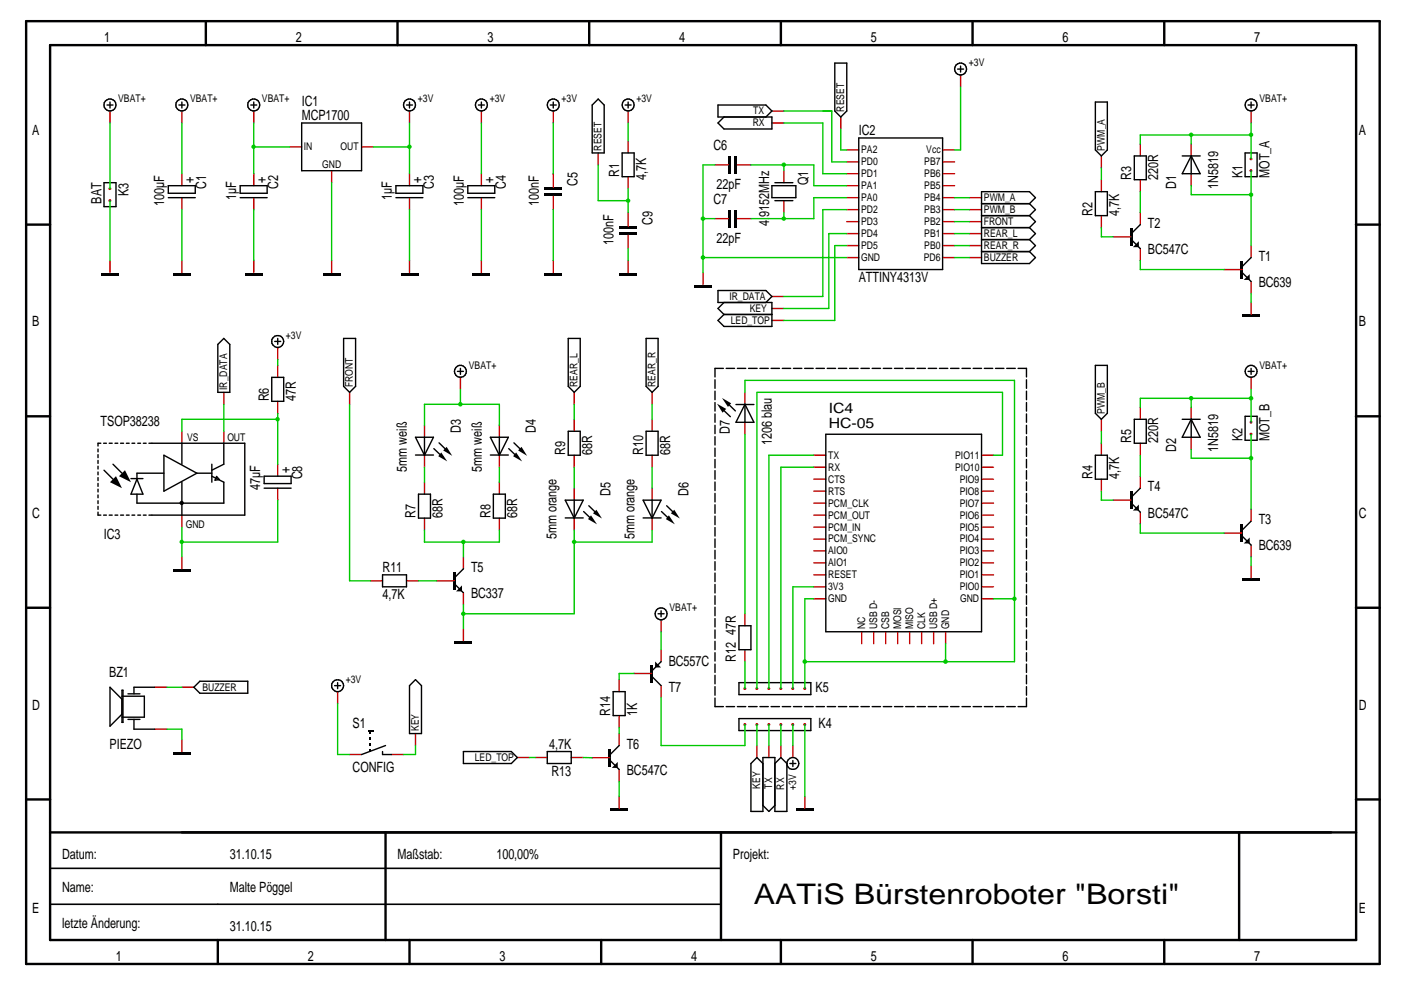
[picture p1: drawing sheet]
<svg xmlns="http://www.w3.org/2000/svg" width="297mm" height="210mm" viewBox="0 0 297 210" stroke-linecap="round" stroke-linejoin="round" font-family="sans-serif">
<g fill="none" stroke="#000001" stroke-width=".3">
<path d="M153.4 78.1h-1.8v1.8M154 78.1h1.7M156.3 78.1h1.8M158.7 78.1h1.8M161.1 78.1h1.8M163.5 78.1h1.8M165.9 78.1h1.7M168.2 78.1h1.8M170.6 78.1h1.8M173 78.1h1.8M175.4 78.1h1.8M177.8 78.1h1.7"/>
<path d="M180.1 78.1h1.8M182.5 78.1h1.8M184.9 78.1h1.8M187.3 78.1h1.8M189.6 78.1h1.8M192 78.1h1.8M194.4 78.1h1.8M196.8 78.1h1.8M199.2 78.1h1.8M201.5 78.1h1.8M204 78.1h1.7M206.3 78.1h1.8"/>
<path d="M208.7 78.1h1.8M211.1 78.1h1.7M213.4 78.1h1.9M215.9 78.1h1.7v1.8M47.5 94v4.4M151.6 80.5v1.8M151.6 82.9v1.9M151.6 85.3v1.9M151.6 87.8v1.7M151.6 90.2v1.7M151.6 92.6v1.8M151.6 95v1.8"/>
<path d="M151.6 97.4v1.8M151.6 99.8v1.8M217.6 80.5v1.8M217.6 82.9v1.9M217.6 85.3v1.9M217.6 87.8v1.7M217.6 90.2v1.7M217.6 92.6v1.8M217.6 95v1.8M217.6 97.4v1.8M217.6 99.8v1.8M151.6 102.2v1.8"/>
<path d="M151.6 104.6v1.8M151.6 107v1.8M151.6 109.4v1.9M151.6 111.8v1.9M151.6 114.3v1.8M151.6 116.7v1.8M151.6 119.1v1.8M217.6 102.2v1.8M217.6 104.6v1.8M217.6 107v1.8M217.6 109.4v1.9M217.6 111.8v1.9"/>
<path d="M217.6 114.3v1.8M217.6 116.7v1.8M217.6 119.1v1.8M151.6 121.5v1.8M151.6 123.9v1.8M151.6 126.3v1.8M151.6 128.7v1.9M151.6 131.1v1.8M151.6 133.6v1.7M151.6 136v1.8M151.6 138.4v1.8M217.6 121.5v1.8"/>
<path d="M217.6 123.9v1.8M217.6 126.3v1.8M217.6 128.7v1.9M217.6 131.1v1.8M217.6 133.6v1.7M217.6 136v1.8M217.6 138.4v1.8M151.6 148v1.8h1.8M151.6 140.8v1.8M151.6 143.2v1.8M151.6 145.6v1.8M154 149.8h1.7"/>
<path d="M156.3 149.8h1.8M158.7 149.8h1.8M161.1 149.8h1.8M163.5 149.8h1.8M165.9 149.8h1.7M168.2 149.8h1.8M170.6 149.8h1.8M173 149.8h1.8M175.4 149.8h1.8M177.8 149.8h1.7M180.1 149.8h1.8M182.5 149.8h1.8"/>
<path d="M184.9 149.8h1.8M187.3 149.8h1.8M189.6 149.8h1.8M192 149.8h1.8M194.4 149.8h1.8M196.8 149.8h1.8M199.2 149.8h1.8M201.5 149.8h1.8M204 149.8h1.7M206.3 149.8h1.8M208.7 149.8h1.8M211.1 149.8h1.7"/>
<path d="M213.4 149.8h1.9M217.6 140.8v1.8M217.6 143.2v1.8M217.6 145.6v1.8M217.6 148v1.8h-1.7"/>
</g>
<path d="M131.3 57.8h3.8v.6h-3.8z" fill-rule="evenodd" fill="#000001"/>
<path d="M133.2 55.2v2.6" fill="none" stroke="#c80000" stroke-width=".3"/>
<g fill="#000001">
<path d="M131.3 49.2h3.8v.7h-3.8z" fill-rule="evenodd"/>
<path d="M131.3 48h3.8v.6h-3.8z" fill-rule="evenodd"/>
</g>
<path d="M126.8 32.4v2.6M133.2 23.5v2.6M178.3 24.8v2.5M133.2 45.1v2.9M133.2 49.9v2.8M113.5 160.6h2.5M121.1 160.6h2.6" fill="none" stroke="#c80000" stroke-width=".3"/>
<g fill="none" stroke="#000001" stroke-width=".3">
<path d="M177 13.4h2.5v10.1l-1.2 1.3-1.3-1.3zM125.6 22.3l1.2-1.3 1.3 1.3v10.1h-2.5zM132.5 22.3h1.3M133.2 21.6v1.3M116 159.3h5.1v2.6h-5.1z"/>
<circle cx="133.2" cy="22.2" r="1.27"/>
</g>
<path d="M129.4 171.4h3.8v.6h-3.8z" fill-rule="evenodd" fill="#000001"/>
<path d="M131.3 168.9v2.5" fill="none" stroke="#c80000" stroke-width=".3"/>
<path d="M129.1 158.7h.5v3.8h-.5z" fill-rule="evenodd" fill="#000001"/>
<path d="M131.3 155.5v2.6M125.5 160.7h3.8M131.3 163.2v2.5" fill="none" stroke="#c80000" stroke-width=".3"/>
<path d="M129.7 162.8l1.3-1.3v1.3z" fill="#000001"/>
<g fill="none" stroke="#000001" stroke-width=".3">
<path d="M70.9 145.4h1.3M71.6 144.7v1.3M81.1 159.3v.7h1.9M81.7 158.1l-5 1.9M86.8 145.4l1.3-1.3 1.3 1.3v10.1h-2.6zM131.3 158.1l-1.9 1.9M129.4 161.2l1.9 2"/>
<circle cx="71.6" cy="145.4" r="1.27"/>
</g>
<path d="M71.6 146.6v2.6M74.1 160h2.6M83 160h2.6M88.1 155.5v2.6" fill="none" stroke="#c80000" stroke-width=".3"/>
<g fill="#000001">
<path d="M77.9 154.7h1.3v.4h-1.3z" fill-rule="evenodd"/>
<path d="M78.4 154.9h.3v.6h-.3z" fill-rule="evenodd"/>
<path d="M78.4 156.2h.3v.6h-.3z" fill-rule="evenodd"/>
<path d="M78.4 157.4h.3v.7h-.3z" fill-rule="evenodd"/>
<path d="M78.4 158.7h.3v.6h-.3z" fill-rule="evenodd"/>
<path d="M138 140.9h.5v3.8h-.5z" fill-rule="evenodd"/>
</g>
<path d="M140.2 137.8v2.5M134.4 142.8h3.8M140.2 145.4v2.5" fill="none" stroke="#c80000" stroke-width=".3"/>
<path d="M138.3 143.5l1.9 1.9M140.2 140.3l-1.9 1.9" fill="none" stroke="#000001" stroke-width=".3"/>
<path d="M138.9 140.3l1.3 1.2h-1.3z" fill="#000001"/>
<path d="M163.7 67.9h2.5M157.9 83.2v2.5M157.9 89.5v2.6M90 102.2v2.6M90 109.9v2.5M140.2 131.4v2.5M131.3 144.1v2.5M131.3 151.7v2.6M109.7 160.6h2.5" fill="none" stroke="#c80000" stroke-width=".3"/>
<g fill="none" stroke="#000001" stroke-width=".3">
<path d="M152.2 67.9l1.3-1.2h10.2v2.5h-10.2zM88.7 104.8h2.6v5.1h-2.6zM139.5 130.1h1.3M140.2 129.5v1.3M98.3 159.3h10.1l1.3 1.3-1.3 1.3h-10.1zM130 146.6h2.5v5.1h-2.5z"/>
<circle cx="140.2" cy="130.1" r="1.27"/>
</g>
<path d="M152 85.6l2 1.1-.8 .8z" fill="#000001"/>
<path d="M152.9 86.5l2 1.8" fill="none" stroke="#000001" stroke-width=".3"/>
<path d="M153.1 84.4l1.9 1.1-.7 .8z" fill="#000001"/>
<g fill="none" stroke="#000001" stroke-width=".3">
<path d="M154 85.3l1.9 1.8M156 85.8h3.8M157.9 85.7l1.9 3.8h-3.8zM157.9 85.7v3.8M56 103.5h5.7M56 101h5.7v1.5h-5.7zM156.7 132.7h2.5v5.1h-2.5zM167.5 161.9h1.2M168.1 161.2v1.3"/>
<circle cx="168.1" cy="161.9" r="1.26"/>
</g>
<path d="M58.9 98.4v2.6M58.9 103.5v2.5M157.9 130.1v2.6M157.9 137.8v2.5M168.1 158.1v2.5" fill="none" stroke="#c80000" stroke-width=".3"/>
<path d="M168.7 171.4h3.8v.6h-3.8z" fill-rule="evenodd" fill="#000001"/>
<path d="M170.6 168.9v2.5" fill="none" stroke="#c80000" stroke-width=".3"/>
<g fill="#c80000">
<circle cx="157.9" cy="146" r=".32"/>
<circle cx="160.5" cy="146" r=".32"/>
<circle cx="163" cy="146" r=".32"/>
<circle cx="165.5" cy="146" r=".32"/>
<circle cx="168.1" cy="146" r=".32"/>
<circle cx="170.6" cy="146" r=".32"/>
</g>
<path d="M156.7 144.7h15.2v2.6h-15.2z" fill="none" stroke="#000001" stroke-width=".3"/>
<g fill="#c80000">
<circle cx="157.9" cy="153.6" r=".32"/>
<circle cx="160.5" cy="153.6" r=".32"/>
<circle cx="163" cy="153.6" r=".32"/>
<circle cx="165.5" cy="153.6" r=".32"/>
<circle cx="168.1" cy="153.6" r=".32"/>
<circle cx="170.6" cy="153.6" r=".32"/>
</g>
<path d="M156.7 152.4h15.2v2.5h-15.2z" fill="none" stroke="#000001" stroke-width=".3"/>
<path d="M100.2 57.8h3.8v.6h-3.8z" fill-rule="evenodd" fill="#000001"/>
<path d="M86.8 23.5v2.6M102.1 23.5v2.6M102.1 55.2v2.6" fill="none" stroke="#c80000" stroke-width=".3"/>
<g fill="none" stroke="#000001" stroke-width=".3">
<path d="M86.2 22.3h1.3M86.8 21.6v1.3M101.4 22.3h1.3M102.1 21.6v1.3"/>
<circle cx="86.8" cy="22.2" r="1.27"/>
<circle cx="102.1" cy="22.2" r="1.27"/>
</g>
<path d="M84.9 57.8h3.8v.6h-3.8z" fill-rule="evenodd" fill="#000001"/>
<path d="M86.8 55.2v2.6" fill="none" stroke="#c80000" stroke-width=".3"/>
<path d="M68.4 57.8h3.8v.6h-3.8z" fill-rule="evenodd" fill="#000001"/>
<path d="M70.3 55.2v2.6" fill="none" stroke="#c80000" stroke-width=".3"/>
<path d="M51.9 57.8h3.8v.6h-3.8z" fill-rule="evenodd" fill="#000001"/>
<path d="M203.7 15.9v2.6M53.8 23.5v2.6M53.8 36.8v2.6M61.4 31.2h2.6M70.3 36.2v2.5M76.7 31.2h2.5M86.8 36.8v2.6M117.3 23.5v2.6M53.8 41.9v2.5M53.8 55.2v2.6M86.8 41.9v2.5M58.9 73.7v2.5" fill="none" stroke="#c80000" stroke-width=".3"/>
<g fill="none" stroke="#000001" stroke-width=".3">
<path d="M203 14.6h1.3M203.7 14v1.3M50.9 39.4h5.7v1.6h-5.7zM53.2 22.3h1.2M53.8 21.6v1.3M64 26.1h12.7v10.1h-12.7zM83.9 39.4h5.8v1.6h-5.8zM116.7 22.3h1.2M117.3 21.6v1.3M50.9 41.9h5.7M83.9 41.9h5.8M58.2 72.4h1.3"/>
<path d="M58.9 71.8v1.2"/>
<circle cx="203.6" cy="14.6" r="1.27"/>
<circle cx="53.8" cy="22.2" r="1.27"/>
<circle cx="117.3" cy="22.3" r="1.27"/>
<circle cx="58.9" cy="72.4" r="1.27"/>
</g>
<g fill="#c80000">
<circle cx="23.3" cy="42.5" r=".32"/>
<circle cx="23.3" cy="40" r=".32"/>
</g>
<path d="M22.1 38.7h2.5v5.1h-2.5z" fill="none" stroke="#000001" stroke-width=".3"/>
<path d="M21.4 57.8h3.8v.6h-3.8z" fill-rule="evenodd" fill="#000001"/>
<path d="M23.3 23.5v2.6M241.8 30.5v2.6M241.8 38.1v2.5M23.3 55.2v2.6M163.7 62.9h2.5M47.5 83.2v2.5M241.8 86.4v2.5M241.8 94v2.5M265.3 80v2.5" fill="none" stroke="#c80000" stroke-width=".3"/>
<g fill="none" stroke="#000001" stroke-width=".3">
<path d="M22.7 22.3h1.3M23.3 21.6v1.3M240.5 33.1h2.5v5h-2.5zM46.2 73l1.3-1.2 1.2 1.2v10.2h-2.5zM152.2 61.6h10.2l1.3 1.3-1.3 1.2h-10.2zM264.6 78.7h1.3M265.3 78.1v1.3M240.5 88.9h2.5v5.1h-2.5z"/>
<circle cx="23.3" cy="22.2" r="1.27"/>
<circle cx="265.3" cy="78.7" r="1.26"/>
</g>
<path d="M36.7 120.6h3.8v.6h-3.8z" fill-rule="evenodd" fill="#000001"/>
<path d="M58.9 77.5v2.5M38.6 91.4v2.6M47.5 91.4v2.6M58.9 85.1v2.5M38.6 109.2v2.6M38.6 118.1v2.5" fill="none" stroke="#c80000" stroke-width=".3"/>
<path d="M24 98.4l1.9 1.9M57.6 80h2.6v5.1h-2.6zM27.8 101.5h2.5M29 101.6l1.3 3.2h-2.5z" fill="none" stroke="#000001" stroke-width=".3"/>
<path d="M25.2 101l1.3-1.3 1.3 2.5z" fill="#000001"/>
<path d="M22.1 99.7l1.9 1.9" fill="none" stroke="#000001" stroke-width=".3"/>
<path d="M23.3 102.2l1.3-1.2 1.3 2.5z" fill="#000001"/>
<path d="M45.9 101l.6 .7-.9 .1z" fill="none" stroke="#000001" stroke-width=".3"/>
<circle cx="38.5" cy="106.6" r=".46" fill="#000001"/>
<g fill="none" stroke="#000001" stroke-width=".3">
<path d="M208.1 53.3h10.2l1.2 1.3-1.2 1.3h-10.2zM152.2 65.4l1.3-1.3h10.2v2.6h-10.2zM20.8 95.2v.6M20.8 96.4v.6M20.8 97.6v.7M20.8 98.8v.6M21.4 94h-.6v.6M22 94h.6M23.2 94h.6M24.4 94h.6M25.6 94h.6M26.8 94h.6"/>
<path d="M28 94h.6M29.2 94h.6M30.4 94h.6M31.6 94h20.3v15.2h-20.3M34.8 96.5l6.9 3.8-6.9 3.8zM38.6 94v4.4M44.9 98.4v3.8M47.5 98.4l-2.6 1.3M20.8 100.1v.6M20.8 101.3v.6M20.8 102.5v.6M20.8 103.7v.6"/>
<path d="M20.8 104.9v.6M20.8 106.2v.6M20.8 107.4v.6M20.8 108.6v.6h.6M22 109.2h.6M23.2 109.2h.6M24.4 109.2h.6M25.6 109.2h.6M26.8 109.2h.6M28 109.2h.6M29.2 109.2h.6M30.4 109.2h.6"/>
<path d="M34.8 100.3h-5.8v1.3M38.6 102.2v7M41.7 100.3h3.2M44.9 101l2.6 1.2v4.5h-18.5v-1.9M42.4 144.4h10.1v2.6h-10.1l-1.3-1.3z"/>
</g>
<path d="M205.6 54.6h2.5M163.7 65.4h2.5M38.6 145.7h2.5" fill="none" stroke="#c80000" stroke-width=".3"/>
<path d="M36.7 159.3h3.8v.7h-3.8z" fill-rule="evenodd" fill="#000001"/>
<path d="M205.6 52.1h2.5M205.6 49.5h2.5M205.6 47h2.5M74.1 83.2v2.5M97.6 80v2.5M121.7 83.2v2.5M138.3 83.2v2.5M78.6 123.1h2.5M86.2 123.1h2.5M32.8 154.6h2.6M32.8 145.7h2.6M38.6 156.8v2.5" fill="none" stroke="#c80000" stroke-width=".3"/>
<g fill="none" stroke="#000001" stroke-width=".3">
<path d="M208.1 50.8h10.2M208.1 48.3h10.2M218.3 48.3l1.2-1.3-1.2-1.3h-10.2v7.6h10.2l1.2-1.2-1.2-1.3M218.3 48.3l1.2 1.2-1.2 1.3M72.9 71.8h2.5v10.1l-1.3 1.3-1.2-1.3zM97 78.7h1.3M97.6 78.1v1.3M120.5 71.8h2.5v10.1l-1.3 1.3-1.2-1.3zM137 71.8h2.5v10.1l-1.2 1.3-1.3-1.3zM81.1 121.9h5.1v2.5h-5.1zM25.9 147.6h4.7v4.5h-4.7M25.9 146.3h.2v6.9h-.2z"/>
<path d="M25.9 148.3l-2.6-2.6v8.3l2.6-2.6M27.1 152.5h2.6M27.1 147.1h2.6M28.4 152.5v2.1h4.4M32.8 145.7h-4.4v1.4"/>
<circle cx="97.6" cy="78.7" r="1.26"/>
</g>
<path d="M96.3 135.8h3.9v.7h-3.9z" fill-rule="evenodd" fill="#000001"/>
<path d="M98.3 133.3v2.5" fill="none" stroke="#c80000" stroke-width=".3"/>
<path d="M96.1 121.2h.5v3.9h-.5z" fill-rule="evenodd" fill="#000001"/>
<path d="M98.3 118.1v2.5M92.5 123.1h3.8M98.3 125.7v2.5" fill="none" stroke="#c80000" stroke-width=".3"/>
<path d="M96.7 125.4l1.3-1.3v1.3z" fill="#000001"/>
<path d="M120.5 91.4h2.5v5.1h-2.5zM137 91.4h2.5v5.1h-2.5zM104.6 104.8h2.5v5.1h-2.5zM96.3 123.8l2 1.9M98.3 120.6l-2 1.9" fill="none" stroke="#000001" stroke-width=".3"/>
<path d="M121.7 88.9v2.5M121.7 96.5v2.6M138.3 88.9v2.5M138.3 96.5v2.6M105.9 102.2v2.6M105.9 109.9v2.5M138.3 103.5v2.5M138.3 109.9v2.5" fill="none" stroke="#c80000" stroke-width=".3"/>
<path d="M143 108.1l1.1 1.8-1.9-1.1z" fill="#000001"/>
<path d="M141.3 107.2l1.9 1.9" fill="none" stroke="#000001" stroke-width=".3"/>
<path d="M141.8 109.3l1.3 1.9-1.9-1.1z" fill="#000001"/>
<path d="M136.4 109.8h3.8M136.4 106h3.8l-1.9 3.9zM138.3 106v3.9M140.2 108.5l2 1.8" fill="none" stroke="#000001" stroke-width=".3"/>
<path d="M121.7 103.5v2.5M121.7 109.9v2.5" fill="none" stroke="#c80000" stroke-width=".3"/>
<path d="M126.4 108.1l1.2 1.8-1.9-1.1z" fill="#000001"/>
<path d="M124.8 107.2l1.9 1.9" fill="none" stroke="#000001" stroke-width=".3"/>
<path d="M125.3 109.3l1.3 1.9-1.9-1.1z" fill="#000001"/>
<path d="M119.8 109.8h3.9M119.8 106h3.9l-2 3.9zM121.7 106v3.9M123.7 108.5l1.9 1.8" fill="none" stroke="#000001" stroke-width=".3"/>
<path d="M105.9 90.2v2.5M105.9 96.5v2.6" fill="none" stroke="#c80000" stroke-width=".3"/>
<path d="M110.6 94.7l1.2 1.9-1.9-1.1z" fill="#000001"/>
<path d="M109 93.9l1.8 1.8" fill="none" stroke="#000001" stroke-width=".3"/>
<path d="M109.4 95.9l1.3 1.9-1.9-1.1z" fill="#000001"/>
<path d="M104 96.5h3.8M104 92.7h3.8l-1.9 3.8zM105.9 92.7v3.8M107.9 95.1l1.9 1.8" fill="none" stroke="#000001" stroke-width=".3"/>
<path d="M90 90.2v2.5M90 96.5v2.6" fill="none" stroke="#c80000" stroke-width=".3"/>
<path d="M94.7 94.7l1.2 1.9-1.9-1.1z" fill="#000001"/>
<path d="M93.1 93.9l1.9 1.8" fill="none" stroke="#000001" stroke-width=".3"/>
<path d="M93.6 95.9l1.2 1.9-1.9-1.1z" fill="#000001"/>
<path d="M131.9 32.4h2.5v5.1h-2.5zM153.5 24.8l-1.3 1.3 1.3 1.2h10.2v-2.5h-11.5v-2.5h10.2l1.3 1.2-1.3 1.3M208.1 40.6h10.2l1.2 1.3-1.2 1.3 1.2 1.2-1.2 1.3h-10.2zM208.1 43.2h10.2M88.1 96.5h3.8M88.1 92.7h3.8l-1.9 3.8zM90 92.7v3.8M92 95.1l1.9 1.8M175.1 92.1h33v41.8h-33zM161.8 161.9l-1.3-1.3-1.3 1.3v10.1h2.6v-11.4h2.5v11.4h2.5v-10.1l-1.2-1.3-1.3 1.3M161.8 170.8l1.2 1.2 1.3-1.2" fill="none" stroke="#000001" stroke-width=".3"/>
<g fill="none" stroke="#c80000" stroke-width=".3">
<path d="M133.2 29.9v2.5M133.2 37.5v2.5M163.7 23.5h2.5M163.7 26.1h2.5M205.6 44.4h2.5M205.6 41.9h2.5M172.5 96.5h2.6M172.5 99.1h2.6M208.1 96.5h2.5M208.1 99.1h2.5M172.5 101.6h2.6M172.5 104.1h2.6"/>
<path d="M172.5 106.7h2.6M172.5 109.2h2.6M172.5 111.8h2.6M172.5 114.3h2.6M172.5 116.8h2.6M172.5 119.3h2.6M208.1 101.6h2.5M208.1 104.1h2.5M208.1 106.7h2.5M208.1 109.2h2.5M208.1 111.8h2.5M208.1 114.3h2.5"/>
<path d="M208.1 116.8h2.5M208.1 119.3h2.5M172.5 121.9h2.6M172.5 124.4h2.6M172.5 127h2.6M182.7 133.9v2.6M185.2 133.9v2.6M187.8 133.9v2.6M190.3 133.9v2.6M192.9 133.9v2.6M195.4 133.9v2.6M197.9 133.9v2.6"/>
<path d="M200.5 133.9v2.6M208.1 121.9h2.5M208.1 124.4h2.5M208.1 127h2.5M160.5 158.1v2.5M163 158.1v2.5M165.6 158.1v2.5"/>
</g>
<path d="M147.1 60.3h3.9v.7h-3.9z" fill-rule="evenodd" fill="#000001"/>
<path d="M149.1 57.8v2.5" fill="none" stroke="#c80000" stroke-width=".3"/>
<g fill="#000001">
<path d="M115.4 41h3.8v.6h-3.8z" fill-rule="evenodd"/>
<path d="M115.4 39.7h3.8v.6h-3.8z" fill-rule="evenodd"/>
</g>
<path d="M117.3 36.8v2.9M117.3 41.6v2.8" fill="none" stroke="#c80000" stroke-width=".3"/>
<path d="M115.4 57.8h3.8v.6h-3.8z" fill-rule="evenodd" fill="#000001"/>
<path d="M117.3 55.2v2.6" fill="none" stroke="#c80000" stroke-width=".3"/>
<path d="M36.7 57.8h3.8v.6h-3.8z" fill-rule="evenodd" fill="#000001"/>
<path d="M38.6 23.5v2.6M38.6 36.8v2.6M102.1 36.8v2.6M38.6 41.9v2.5M38.6 55.2v2.6M102.1 41.9v2.5" fill="none" stroke="#c80000" stroke-width=".3"/>
<g fill="none" stroke="#000001" stroke-width=".3">
<path d="M35.7 39.4h5.7v1.6h-5.7zM37.9 22.3h1.3M38.6 21.6v1.3M99.2 39.4h5.7v1.6h-5.7zM35.7 41.9h5.7M99.2 41.9h5.7"/>
<circle cx="38.6" cy="22.2" r="1.27"/>
</g>
<g fill="#000001">
<path d="M155.7 44.4h.6v3.9h-.6z" fill-rule="evenodd"/>
<path d="M154.4 44.4h.7v3.9h-.7z" fill-rule="evenodd"/>
</g>
<path d="M151.6 46.4h2.8M156.3 46.4h2.9" fill="none" stroke="#c80000" stroke-width=".3"/>
<g fill="#000001">
<path d="M155.7 33.1h.6v3.7h-.6z" fill-rule="evenodd"/>
<path d="M154.4 33.1h.7v3.7h-.7z" fill-rule="evenodd"/>
</g>
<g fill="none" stroke="#c80000" stroke-width=".3">
<path d="M151.6 35h2.8M156.3 35h2.9M166.2 36.2v2.5M179.5 31.8h2.6M179.5 34.3h2.6M179.5 36.8h2.6M179.5 39.4h2.6M199.9 31.8h2.5M199.9 34.3h2.5M199.9 36.8h2.5M199.9 39.4h2.5M166.2 42.5v2.6"/>
<path d="M179.5 41.9h2.6M179.5 44.4h2.6M179.5 47h2.6M179.5 49.5h2.6M179.5 52.1h2.6M179.5 54.6h2.6M199.9 41.9h2.5M199.9 44.4h2.5M199.9 47h2.5M199.9 49.5h2.5M199.9 52.1h2.5M199.9 54.6h2.5"/>
<path d="M233.5 88.9v2.5M252.6 86.4v2.5M252.6 92.7v2.5"/>
</g>
<path d="M163.7 39.4h5v2.5h-5zM164.3 38.7h3.8M182.1 29.3h17.8v27.8h-17.8zM164.3 42.5h3.8M232.2 77.5h2.6v10.1l-1.3 1.3-1.3-1.3zM250.7 88.9h3.8M252.6 88.9l1.9 3.8h-3.8zM252.6 88.9v3.8" fill="none" stroke="#000001" stroke-width=".3"/>
<g fill="#c80000">
<circle cx="265.2" cy="92.1" r=".32"/>
<circle cx="265.2" cy="89.5" r=".32"/>
</g>
<path d="M232.2 96.5h2.6v5.1h-2.6zM264 88.3h2.5v5h-2.5z" fill="none" stroke="#000001" stroke-width=".3"/>
<path d="M233.5 94v2.5M233.5 101.6v2.5" fill="none" stroke="#c80000" stroke-width=".3"/>
<path d="M263.4 122.5h3.8v.6h-3.8z" fill-rule="evenodd" fill="#000001"/>
<path d="M265.3 120v2.5" fill="none" stroke="#c80000" stroke-width=".3"/>
<path d="M239.6 104.1h.5v3.8h-.5z" fill-rule="evenodd" fill="#000001"/>
<path d="M236 106h3.8M241.8 101v2.5M241.8 108.6v2.5" fill="none" stroke="#c80000" stroke-width=".3"/>
<path d="M240.2 108.2l1.3-1.2v1.2z" fill="#000001"/>
<path d="M239.9 106.7l1.9 1.9M241.8 103.5l-1.9 1.9" fill="none" stroke="#000001" stroke-width=".3"/>
<path d="M263.1 111.1h.5v3.8h-.5z" fill-rule="evenodd" fill="#000001"/>
<path d="M259.5 113h3.9M265.3 107.9v2.6M265.3 115.6v2.5" fill="none" stroke="#c80000" stroke-width=".3"/>
<path d="M263.7 115.2l1.3-1.2v1.2z" fill="#000001"/>
<g fill="none" stroke="#000001" stroke-width=".3">
<path d="M232.2 21.6h2.6v10.2l-1.3 1.3-1.3-1.3zM250.7 33.1h3.8M252.6 33.1l1.9 3.7h-3.8zM252.6 33.1v3.7M264.6 22.3h1.3M265.3 21.6v1.3M263.4 113.7l1.9 1.9M265.3 110.5l-1.9 1.9"/>
<circle cx="265.3" cy="22.2" r="1.27"/>
</g>
<path d="M233.5 33.1v2.5M252.6 30.5v2.6M252.6 36.8v2.6M265.3 23.5v2.6" fill="none" stroke="#c80000" stroke-width=".3"/>
<g fill="#c80000">
<circle cx="265.2" cy="36.2" r=".32"/>
<circle cx="265.2" cy="33.7" r=".32"/>
</g>
<path d="M264 32.4h2.5v5.1h-2.5zM232.2 40.6h2.6v5.1h-2.6z" fill="none" stroke="#000001" stroke-width=".3"/>
<path d="M233.5 38.1v2.5M233.5 45.7v2.6" fill="none" stroke="#c80000" stroke-width=".3"/>
<path d="M263.4 66.7h3.8v.6h-3.8z" fill-rule="evenodd" fill="#000001"/>
<path d="M265.3 64.1v2.6" fill="none" stroke="#c80000" stroke-width=".3"/>
<path d="M239.6 48.3h.5v3.8h-.5z" fill-rule="evenodd" fill="#000001"/>
<path d="M236 50.2h3.8M241.8 45.1v2.5M241.8 52.7v2.5" fill="none" stroke="#c80000" stroke-width=".3"/>
<path d="M240.2 52.4l1.3-1.3v1.3z" fill="#000001"/>
<path d="M239.9 50.8l1.9 1.9M241.8 47.6l-1.9 1.9" fill="none" stroke="#000001" stroke-width=".3"/>
<path d="M263.1 55.2h.5v3.9h-.5z" fill-rule="evenodd" fill="#000001"/>
<path d="M259.5 57.1h3.9M265.3 52.1v2.5M265.3 59.7v2.5" fill="none" stroke="#c80000" stroke-width=".3"/>
<path d="M263.7 59.4l1.3-1.3v1.3z" fill="#000001"/>
<path d="M263.4 57.8l1.9 1.9M265.3 54.6l-1.9 1.9" fill="none" stroke="#000001" stroke-width=".3"/>
<g fill="none" stroke="#000001" stroke-width=".51">
<path d="M5.5 4.5h287v199.9h-287zM10.6 9.6h276.9v189.7h-276.9zM43.6 4.5v5.1M84.3 4.5v5.1M124.9 4.5v5.1M165.6 4.5v5.1M206.2 4.5v5.1M246.8 4.5v5.1M5.5 47.6h5.1M287.5 47.6h5.1M5.5 88.3h5.1M287.5 88.3h5.1"/>
<path d="M5.5 128.9h5.1M287.5 128.9h5.1M5.5 169.5h5.1M10.6 176.5h276.9M81.7 176.5v22.8M152.9 176.5v22.8M262.7 176.5v22.8M287.5 169.5h5.1M46.2 199.3v5.1M86.8 199.3v5.1M127.5 199.3v5.1M165.6 199.3v5.1"/>
<path d="M206.2 199.3v5.1M246.8 199.3v5.1"/>
</g>
<path d="M10.6 184.1h142.3M10.6 191.7h142.3" fill="none" stroke="#000001" stroke-width=".34"/>
<path d="M179.5 52.1h-2.5v15.8h-10.8M157.9 92.1v38M105.9 112.4v2.5M131.3 154.3v1.2M134.4 142.8h-3.1v1.3M140.2 147.9v10.2h17.7v-4.5M112.2 160.6h1.3M123.7 160.6l1.8 .1" fill="none" stroke="#00c800" stroke-width=".3"/>
<circle cx="98.2" cy="114.9" r=".48" fill="#00c800"/>
<g fill="none" stroke="#00c800" stroke-width=".3">
<path d="M233.5 48.3v1.9h2.5M90 99.1v3.1M105.9 99.1v3.1M121.7 99.1v4.4M138.3 99.1v4.4M157.9 83.2v-2.6h57.2v46.4M172.5 96.5h-9.5v49.5M172.5 99.1h-6.9v46.9M210.6 96.5h2v-13.3h-52.1v62.8M90 112.4v2.5h15.9M98.3 114.9v3.2M233.5 104.1v1.9h2.5"/>
<path d="M172.5 124.4h-4.4v21.6M157.9 140.3v5.7"/>
</g>
<g fill="#00c800">
<circle cx="215.1" cy="127" r=".48"/>
<circle cx="170.6" cy="140.3" r=".49"/>
</g>
<path d="M172.5 127h-1.9v13.3" fill="none" stroke="#00c800" stroke-width=".3"/>
<circle cx="200.5" cy="140.3" r=".49" fill="#00c800"/>
<path d="M102.1 26.1v10.7M117.3 26.1v10.7M133.2 26.1v3.8M200.5 136.5v3.8M210.6 127h4.5v13.3h-44.5v5.7M71.6 149.2v10.8h2.5M168.1 153.6v4.5" fill="none" stroke="#00c800" stroke-width=".3"/>
<circle cx="86.8" cy="31.1" r=".48" fill="#00c800"/>
<path d="M203.7 18.5v13.3h-1.3M79.2 31.2h7.6M86.8 26.1v10.7M58.9 76.2v1.3" fill="none" stroke="#00c800" stroke-width=".3"/>
<circle cx="133.2" cy="42.5" r=".48" fill="#00c800"/>
<path d="M126.8 35v7.5h6.4M178.3 27.3v4.5h1.2M133.2 40v5.1M179.5 44.4h-5v18.5h-8.3M241.8 40.6v4.5M47.5 85.7v5.7M241.8 96.5v4.5" fill="none" stroke="#00c800" stroke-width=".3"/>
<circle cx="58.8" cy="88.9" r=".48" fill="#00c800"/>
<g fill="none" stroke="#00c800" stroke-width=".3">
<path d="M166.2 23.5h10.2v10.8h3.1M166.2 26.1h8.3v10.7h5M179.5 49.5h-3.8v15.9h-9.5M202.4 54.6h3.2M202.4 47h3.2M202.4 49.5h3.2M202.4 52.1h3.2M58.9 87.6v10.8M58.9 88.9h-20.3v2.5M74.1 85.7v37.4h4.5M121.7 85.7v3.2M138.3 85.7v3.2"/>
<path d="M88.7 123.1h3.8M35.4 145.7h3.2M88.1 158.1v1.9h-2.5M160.5 153.6v4.5M163 153.6v4.5M165.6 153.6v4.5"/>
</g>
<circle cx="265.2" cy="84.4" r=".49" fill="#00c800"/>
<path d="M265.3 84.5v5" fill="none" stroke="#00c800" stroke-width=".3"/>
<circle cx="265.2" cy="28.6" r=".48" fill="#00c800"/>
<path d="M265.3 28.6v5.1M140.2 133.9v3.9" fill="none" stroke="#00c800" stroke-width=".3"/>
<circle cx="97.6" cy="85.7" r=".49" fill="#00c800"/>
<path d="M90 90.2v-4.5h15.9v4.5M97.6 82.5v3.2" fill="none" stroke="#00c800" stroke-width=".3"/>
<circle cx="53.8" cy="31.1" r=".46" fill="#00c800"/>
<path d="M23.3 26.1v13.9M53.8 26.1v10.7M53.8 31.2h7.6M241.8 84.5v1.9" fill="none" stroke="#00c800" stroke-width=".3"/>
<circle cx="252.5" cy="84.4" r=".49" fill="#00c800"/>
<path d="M252.6 84.5v1.9M265.3 82.5v2h-23.5" fill="none" stroke="#00c800" stroke-width=".3"/>
<circle cx="252.5" cy="28.6" r=".48" fill="#00c800"/>
<path d="M38.6 26.1v10.7M252.6 28.6v1.9M265.3 26.1v2.5h-23.5v1.9" fill="none" stroke="#00c800" stroke-width=".3"/>
<circle cx="166.2" cy="46.4" r=".48" fill="#00c800"/>
<path d="M166.2 45.1v1.3M179.5 41.9h-7v4.5h-13.3" fill="none" stroke="#00c800" stroke-width=".3"/>
<circle cx="166.2" cy="34.9" r=".48" fill="#00c800"/>
<path d="M159.2 35h13.3v4.4h7M166.2 35v1.2M202.4 44.4h3.2M233.5 91.4v2.6" fill="none" stroke="#00c800" stroke-width=".3"/>
<circle cx="265.2" cy="97.1" r=".49" fill="#00c800"/>
<path d="M233.5 35.6v2.5M133.2 52.7v2.5M202.4 41.9h3.2M252.6 95.2v2h12.7M265.3 92.1v15.8M138.3 112.4v2.5M241.8 111.1v1.9h17.7M131.3 165.7v3.2" fill="none" stroke="#00c800" stroke-width=".3"/>
<circle cx="121.7" cy="114.9" r=".48" fill="#00c800"/>
<path d="M70.3 38.7v16.5M23.3 42.5v12.7M53.8 44.4v10.8M86.8 44.4v10.8M102.1 44.4v10.8M117.3 44.4v10.8M58.9 106v8.9M121.7 112.4v17.7M121.7 114.9h16.6M170.6 153.6v15.3" fill="none" stroke="#00c800" stroke-width=".3"/>
<circle cx="38.5" cy="114.9" r=".46" fill="#00c800"/>
<path d="M38.6 111.8v6.3M38.6 114.9h20.3M35.4 154.6h3.2v2.2" fill="none" stroke="#00c800" stroke-width=".3"/>
<circle cx="98.2" cy="130.1" r=".48" fill="#00c800"/>
<path d="M98.3 128.2v5.1M98.3 130.1h23.4" fill="none" stroke="#00c800" stroke-width=".3"/>
<circle cx="149" cy="54.6" r=".49" fill="#00c800"/>
<path d="M151.6 35h-2.5v19.6h30.4M149.1 46.4h2.5" fill="none" stroke="#00c800" stroke-width=".3"/>
<circle cx="149" cy="46.4" r=".48" fill="#00c800"/>
<path d="M38.6 44.4v10.8M149.1 54.6v3.2M265.3 62.2v1.9M265.3 118.1v1.9" fill="none" stroke="#00c800" stroke-width=".3"/>
<circle cx="265.2" cy="41.3" r=".48" fill="#00c800"/>
<path d="M252.6 39.4v1.9h12.7M265.3 36.2v15.9M241.8 55.2v1.9h17.7" fill="none" stroke="#00c800" stroke-width=".3"/>
<text font-size="6" fill="#000001" x="159.8" y="191.7">AATiS Bürstenroboter &quot;Borsti&quot;</text>
<g font-size="3" fill="#000001">
<text x="22.1" y="8.9">1</text>
<text x="62.7" y="8.9">2</text>
<text x="103.3" y="8.9">3</text>
<text x="144" y="8.9">4</text>
<text x="184.6" y="8.9">5</text>
<text x="225.3" y="8.9">6</text>
<text x="265.9" y="8.9">7</text>
<text x="64" y="22.4">IC1</text>
<text x="6.8" y="28.6">A</text>
<text x="64" y="25.4">MCP1700</text>
<text x="182.1" y="28.6">IC2</text>
<text x="288.1" y="28.6">A</text>
<text x="151.3" y="31.8">C6</text>
<text x="27.2" y="41.5" transform="rotate(-90 27.2 41.5)">K3</text>
<text x="41.2" y="38.8" transform="rotate(-90 41.2 38.8)">+</text>
<text x="43.7" y="40.1" transform="rotate(-90 43.7 40.1)">C1</text>
<text x="56.4" y="38.8" transform="rotate(-90 56.4 38.8)">+</text>
<text x="59" y="40.1" transform="rotate(-90 59 40.1)">C2</text>
<text x="89.4" y="38.8" transform="rotate(-90 89.4 38.8)">+</text>
<text x="92" y="40.1" transform="rotate(-90 92 40.1)">C3</text>
<text x="104.7" y="38.8" transform="rotate(-90 104.7 38.8)">+</text>
<text x="107.2" y="40.1" transform="rotate(-90 107.2 40.1)">C4</text>
<text x="122.5" y="39.5" transform="rotate(-90 122.5 39.5)">C5</text>
<text x="131.3" y="37.5" transform="rotate(-90 131.3 37.5)">R1</text>
<text x="137" y="38.1" transform="rotate(-90 137 38.1)">4,7K</text>
<text x="151.9" y="40">22pF</text>
<text x="171.4" y="39.2" transform="rotate(-90 171.4 39.2)">Q1</text>
<text x="239.9" y="38.1" transform="rotate(-90 239.9 38.1)">R3</text>
<text x="245.6" y="38.1" transform="rotate(-90 245.6 38.1)">220R</text>
<text x="249.4" y="40" transform="rotate(-90 249.4 40)">D1</text>
<text x="258.3" y="40" transform="rotate(-90 258.3 40)">1N5819</text>
<text x="263.4" y="37.7" transform="rotate(-90 263.4 37.7)">K1</text>
<text x="269.2" y="37.7" transform="rotate(-90 269.2 37.7)">MOT_A</text>
<text x="21.5" y="43.2" transform="rotate(-90 21.5 43.2)">BAT</text>
<text x="34.8" y="43.6" transform="rotate(-90 34.8 43.6)">100µF</text>
<text x="50.1" y="42.4" transform="rotate(-90 50.1 42.4)">1µF</text>
<text x="83.1" y="42.4" transform="rotate(-90 83.1 42.4)">1µF</text>
<text x="98.3" y="43.6" transform="rotate(-90 98.3 43.6)">100µF</text>
<text x="114.2" y="43.6" transform="rotate(-90 114.2 43.6)">100nF</text>
<text x="138.3" y="47.7" transform="rotate(-90 138.3 47.7)">C9</text>
<text x="151.3" y="43.2">C7</text>
<text x="163.1" y="47.8" transform="rotate(-90 163.1 47.8)">4,9152MHz</text>
<text x="231.6" y="45.7" transform="rotate(-90 231.6 45.7)">R2</text>
<text x="237.3" y="45.7" transform="rotate(-90 237.3 45.7)">4,7K</text>
<text x="130.1" y="51.9" transform="rotate(-90 130.1 51.9)">100nF</text>
<text x="151.9" y="51.4">22pF</text>
<text x="243.4" y="48.3">T2</text>
<text x="243.4" y="53.9">BC547C</text>
<text x="182.1" y="59.7">ATTINY4313V</text>
<text x="266.9" y="55.3">T1</text>
<text x="266.9" y="60.9">BC639</text>
<text x="6.8" y="69.2">B</text>
<text x="288.1" y="69.2">B</text>
<text x="57" y="85.1" transform="rotate(-90 57 85.1)">R6</text>
<text x="62.7" y="85.1" transform="rotate(-90 62.7 85.1)">47R</text>
<text x="175.7" y="87.6">IC4</text>
<text x="21.3" y="90.4">TSOP38238</text>
<text x="97.7" y="91.8" transform="rotate(-90 97.7 91.8)">D3</text>
<text x="113.6" y="91.8" transform="rotate(-90 113.6 91.8)">D4</text>
<text x="154.8" y="92" transform="rotate(-90 154.8 92)">D7</text>
<text x="163.7" y="94.3" transform="rotate(-90 163.7 94.3)">1206 blau</text>
<text x="175.7" y="90.8">HC-05</text>
<text x="239.9" y="94" transform="rotate(-90 239.9 94)">R5</text>
<text x="245.6" y="94" transform="rotate(-90 245.6 94)">220R</text>
<text x="249.4" y="95.9" transform="rotate(-90 249.4 95.9)">D2</text>
<text x="258.3" y="95.9" transform="rotate(-90 258.3 95.9)">1N5819</text>
<text x="263.4" y="93.6" transform="rotate(-90 263.4 93.6)">K2</text>
<text x="269.2" y="93.6" transform="rotate(-90 269.2 93.6)">MOT_B</text>
<text x="61.5" y="100.4" transform="rotate(-90 61.5 100.4)">+</text>
<text x="64" y="101.6" transform="rotate(-90 64 101.6)">C8</text>
<text x="86.3" y="100" transform="rotate(-90 86.3 100)">5mm weiß</text>
<text x="102.1" y="100" transform="rotate(-90 102.1 100)">5mm weiß</text>
<text x="119.8" y="96.5" transform="rotate(-90 119.8 96.5)">R9</text>
<text x="125.6" y="96.5" transform="rotate(-90 125.6 96.5)">68R</text>
<text x="136.4" y="96.5" transform="rotate(-90 136.4 96.5)">R10</text>
<text x="142.1" y="96.5" transform="rotate(-90 142.1 96.5)">68R</text>
<text x="231.6" y="101.6" transform="rotate(-90 231.6 101.6)">R4</text>
<text x="237.3" y="101.6" transform="rotate(-90 237.3 101.6)">4,7K</text>
<text x="55.2" y="103.9" transform="rotate(-90 55.2 103.9)">47µF</text>
<text x="129.5" y="105.1" transform="rotate(-90 129.5 105.1)">D5</text>
<text x="146" y="105.1" transform="rotate(-90 146 105.1)">D6</text>
<text x="243.4" y="104.1">T4</text>
<text x="6.8" y="109.9">C</text>
<text x="88.1" y="109.9" transform="rotate(-90 88.1 109.9)">R7</text>
<text x="93.8" y="109.9" transform="rotate(-90 93.8 109.9)">68R</text>
<text x="104" y="109.9" transform="rotate(-90 104 109.9)">R8</text>
<text x="109.7" y="109.9" transform="rotate(-90 109.7 109.9)">68R</text>
<text x="243.4" y="109.7">BC547C</text>
<text x="266.9" y="111.1">T3</text>
<text x="288.1" y="109.9">C</text>
<text x="22" y="114.4">IC3</text>
<text x="118" y="114.3" transform="rotate(-90 118 114.3)">5mm orange</text>
<text x="134.5" y="114.3" transform="rotate(-90 134.5 114.3)">5mm orange</text>
<text x="266.9" y="116.7">BC639</text>
<text x="81.1" y="121.2">R11</text>
<text x="99.9" y="121.3">T5</text>
<text x="81.1" y="127">4,7K</text>
<text x="99.9" y="126.9">BC337</text>
<text x="156" y="134.6" transform="rotate(-90 156 134.6)">47R</text>
<text x="23.2" y="143.6">BZ1</text>
<text x="141.8" y="141.1">BC557C</text>
<text x="156" y="140.3" transform="rotate(-90 156 140.3)">R12</text>
<text x="141.8" y="146.7">T7</text>
<text x="172.9" y="146.7">K5</text>
<text x="6.8" y="150.5">D</text>
<text x="74.8" y="154.3">S1</text>
<text x="129.4" y="151.7" transform="rotate(-90 129.4 151.7)">R14</text>
<text x="135.1" y="151.7" transform="rotate(-90 135.1 151.7)">1K</text>
<text x="173.6" y="154.3">K4</text>
<text x="288.1" y="150.5">D</text>
<text x="23.2" y="158.7">PIEZO</text>
<text x="116.5" y="158.8">4,7K</text>
<text x="132.9" y="158.7">T6</text>
<text x="74.8" y="163.8">CONFIG</text>
<text x="116.9" y="164.5">R13</text>
<text x="132.9" y="164.3">BC547C</text>
<text x="13.2" y="182.2">Datum:</text>
<text x="48.7" y="182.2">31.10.15</text>
<text x="84.3" y="182.2">Maßstab:</text>
<text x="105.2" y="182.2">100,00%</text>
<text x="155.4" y="182.2">Projekt:</text>
<text x="13.2" y="189.2">Name:</text>
<text x="48.7" y="189.2">Malte Pöggel</text>
<text x="6.8" y="193.6">E</text>
<text x="13.2" y="196.8">letzte Änderung:</text>
<text x="48.7" y="197.4">31.10.15</text>
<text x="288.1" y="193.6">E</text>
<text x="24.6" y="203.8">1</text>
<text x="65.2" y="203.8">2</text>
<text x="105.9" y="203.8">3</text>
<text x="146.5" y="203.8">4</text>
<text x="184.6" y="203.8">5</text>
<text x="225.3" y="203.8">6</text>
<text x="265.9" y="203.8">7</text>
</g>
<g font-size="2.2" fill="#000001">
<text x="205.4" y="14.1">+3V</text>
<text x="25.1" y="21.7">VBAT+</text>
<text x="40.3" y="21.7">VBAT+</text>
<text x="55.5" y="21.7">VBAT+</text>
<text x="88.6" y="21.7">+3V</text>
<text x="103.8" y="21.7">+3V</text>
<text x="119.1" y="21.7">+3V</text>
<text x="135" y="21.7">+3V</text>
<text x="179" y="23.7" transform="rotate(-90 179 23.7)">RESET</text>
<text x="267" y="21.7">VBAT+</text>
<text x="159.6" y="26.8">RX</text>
<text x="159.7" y="24.3">TX</text>
<text x="64.4" y="31.9">IN</text>
<text x="68.3" y="35.7">GND</text>
<text x="72.2" y="31.9">OUT</text>
<text x="127.5" y="31.9" transform="rotate(-90 127.5 31.9)">RESET</text>
<text x="182.6" y="35.1">PD0</text>
<text x="182.6" y="32.5">PA2</text>
<text x="196" y="35.1">PB7</text>
<text x="196.4" y="32.5">Vcc</text>
<text x="234.3" y="31.9" transform="rotate(-90 234.3 31.9)">PWM_A</text>
<text x="182.6" y="40.1">PA1</text>
<text x="182.6" y="37.6">PD1</text>
<text x="196" y="37.6">PB6</text>
<text x="196" y="40.1">PB5</text>
<text x="182.6" y="47.8">PD3</text>
<text x="182.6" y="45.2">PD2</text>
<text x="182.6" y="42.7">PA0</text>
<text x="196" y="42.7">PB4</text>
<text x="196" y="45.2">PB3</text>
<text x="196" y="47.8">PB2</text>
<text x="208.6" y="47.8">FRONT</text>
<text x="208.6" y="45.2">PWM_B</text>
<text x="208.6" y="42.7">PWM_A</text>
<text x="182.6" y="52.8">PD5</text>
<text x="182.6" y="50.3">PD4</text>
<text x="196" y="50.3">PB1</text>
<text x="196" y="52.8">PB0</text>
<text x="208.6" y="52.8">REAR_R</text>
<text x="208.6" y="50.3">REAR_L</text>
<text x="182.6" y="55.4">GND</text>
<text x="195.9" y="55.4">PD6</text>
<text x="208.6" y="55.4">BUZZER</text>
<text x="154.6" y="63.6">IR_DATA</text>
<text x="60.6" y="71.9">+3V</text>
<text x="154.9" y="68.7">LED_TOP</text>
<text x="159" y="66.2">KEY</text>
<text x="48.2" y="82.7" transform="rotate(-90 48.2 82.7)">IR_DATA</text>
<text x="74.8" y="82" transform="rotate(-90 74.8 82)">FRONT</text>
<text x="99.4" y="78.2">VBAT+</text>
<text x="122.5" y="82" transform="rotate(-90 122.5 82)">REAR_L</text>
<text x="139" y="82" transform="rotate(-90 139 82)">REAR_R</text>
<text x="267" y="78.2">VBAT+</text>
<text x="234.3" y="87.8" transform="rotate(-90 234.3 87.8)">PWM_B</text>
<text x="39.7" y="93.4">VS</text>
<text x="48.2" y="93.4">OUT</text>
<text x="175.6" y="99.8">RX</text>
<text x="175.6" y="97.2">TX</text>
<text x="202.5" y="97.2">PIO11</text>
<text x="202.5" y="99.8">PIO10</text>
<text x="175.6" y="107.4">PCM_CLK</text>
<text x="175.6" y="104.9">RTS</text>
<text x="175.6" y="102.3">CTS</text>
<text x="203.5" y="102.3">PIO9</text>
<text x="203.5" y="104.9">PIO8</text>
<text x="203.5" y="107.4">PIO7</text>
<text x="39.4" y="111.8">GND</text>
<text x="175.6" y="112.5">PCM_IN</text>
<text x="175.6" y="109.9">PCM_OUT</text>
<text x="203.5" y="109.9">PIO6</text>
<text x="203.5" y="112.5">PIO5</text>
<text x="175.6" y="117.6">AIO0</text>
<text x="175.6" y="115">PCM_SYNC</text>
<text x="203.5" y="115">PIO4</text>
<text x="203.5" y="117.6">PIO3</text>
<text x="175.6" y="125.2">3V3</text>
<text x="175.6" y="122.6">RESET</text>
<text x="175.6" y="120.1">AIO1</text>
<text x="203.5" y="120.1">PIO2</text>
<text x="203.5" y="122.6">PIO1</text>
<text x="203.5" y="125.2">PIO0</text>
<text x="141.9" y="129.6">VBAT+</text>
<text x="175.6" y="127.7">GND</text>
<text x="203.6" y="127.7">GND</text>
<text x="183.4" y="133.4" transform="rotate(-90 183.4 133.4)">NC</text>
<text x="186" y="133.4" transform="rotate(-90 186 133.4)">USB D-</text>
<text x="188.5" y="133.4" transform="rotate(-90 188.5 133.4)">CSB</text>
<text x="191" y="133.4" transform="rotate(-90 191 133.4)">MOSI</text>
<text x="193.6" y="133.4" transform="rotate(-90 193.6 133.4)">MISO</text>
<text x="196.2" y="133.4" transform="rotate(-90 196.2 133.4)">CLK</text>
<text x="198.7" y="133.4" transform="rotate(-90 198.7 133.4)">USB D+</text>
<text x="201.2" y="133.4" transform="rotate(-90 201.2 133.4)">GND</text>
<text x="42.9" y="146.4">BUZZER</text>
<text x="73.3" y="144.9">+3V</text>
<text x="88.8" y="155" transform="rotate(-90 88.8 155)">KEY</text>
<text x="100.7" y="161.4">LED_TOP</text>
<text x="161.2" y="167.3" transform="rotate(-90 161.2 167.3)">KEY</text>
<text x="163.7" y="167.2" transform="rotate(-90 163.7 167.2)">TX</text>
<text x="166.3" y="167.4" transform="rotate(-90 166.3 167.4)">RX</text>
<text x="168.8" y="167.6" transform="rotate(-90 168.8 167.6)">+3V</text>
</g>
</svg>
